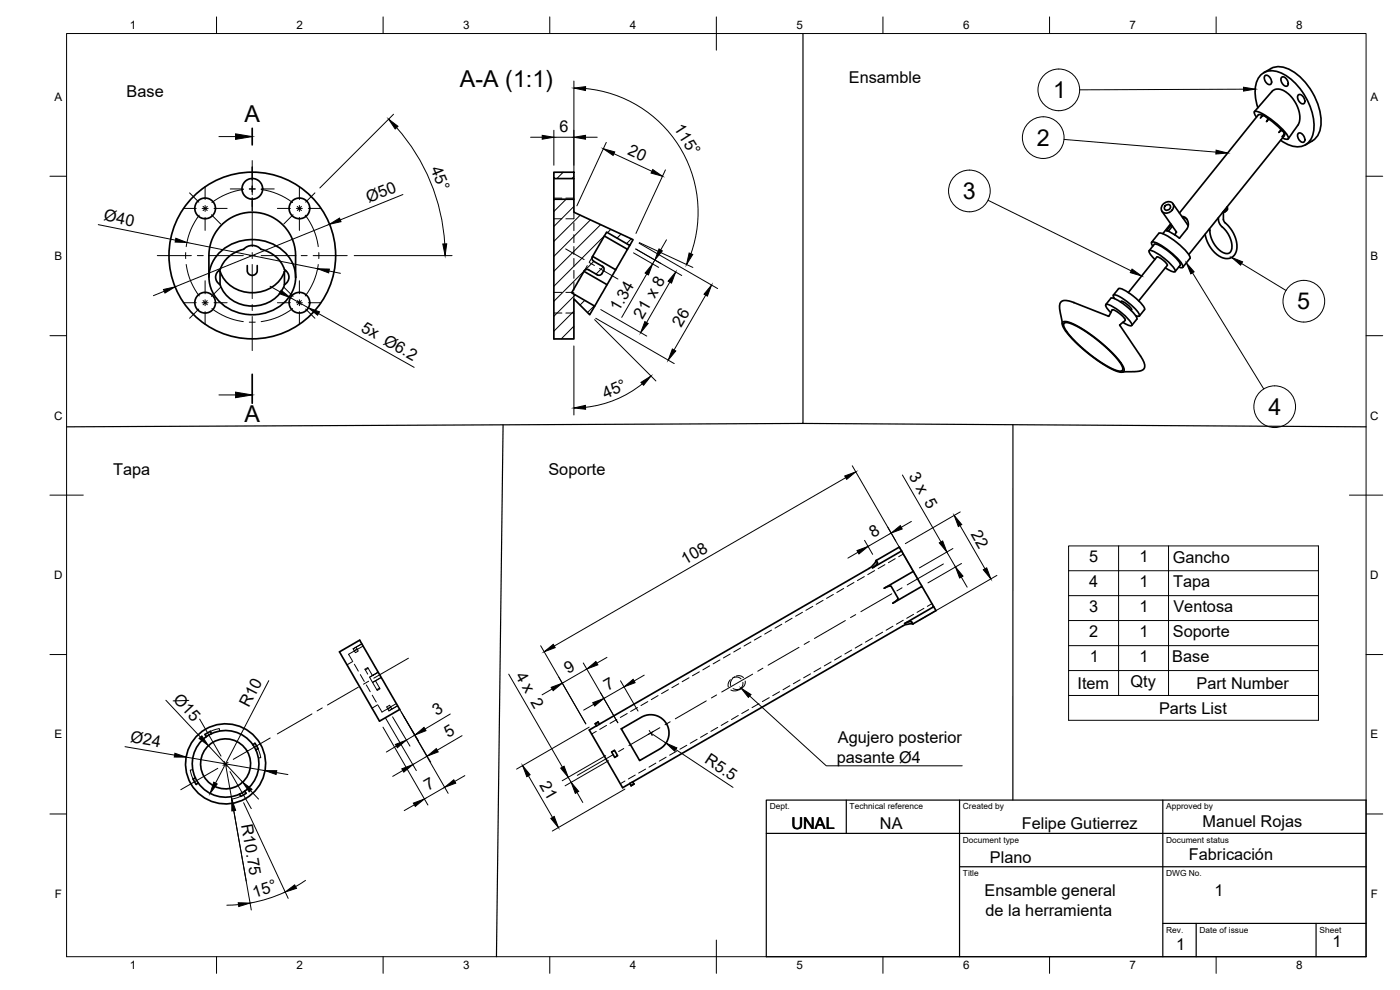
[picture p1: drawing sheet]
<svg xmlns="http://www.w3.org/2000/svg" width="420mm" height="297mm" viewBox="0 0 420 297" stroke-linecap="round" stroke-linejoin="round" font-family="sans-serif">
<!-- layer: Visible -->
<g fill="none" stroke="#000" stroke-width=".51">
<path d="M376.5 33.5l5.4-6.2 1.1-.6 1.3 .1 2.3 1.3 2.2 2.7 1.2 3v2.8a9.7 9.7 0 0 1-2.3 3.5l-1.1 1.6M377.1 35.1a1.42 1.42 0 0 1-.6-1.6 9.1 9.1 0 0 1 5.1 2.4 16.8 16.8 0 0 1 5.1 5.4v.3a1.42 1.42 0 0 1-1.8-.2M377.5 32.3a10.8 10.8 0 0 1 .3-9.2 5 5 0 0 1 6.5-1.3 18.7 18.7 0 0 1 10 17.5 5 5 0 0 1-7.8 4l-2.2-1.2M378.5 35.2l.4-.6-.8-.2-.5 .1-23.6 29.4M378.9 34.6l.7 .2 1.2 .9M379 34.6l-.7 .8M379 34.6l1.5 .9-.4 1 .6-.8M379.6 22.7a1.73 1.73 0 0 1 2 2.3 .94 .94 0 0 1-1 .4 .94 .94 0 0 1-.7-.8l-.5-1.3zM380.7 35.7l3.8 3.2M381.4 20.6l-2.1 1.2M381.4 20.6a7.2 7.2 0 0 1 7.8 1.7 19 19 0 0 1 7.1 15.9 6.4 6.4 0 0 1-4.5 5.3M384.5 38.9l-.7 .8 1-.5 .7 1"/>
<path d="M384.5 38.9l.9 .9v.4M384.6 23.2a1.73 1.73 0 0 1 2 2.3 .94 .94 0 0 1-1 .4 .94 .94 0 0 1-.7-.8l-.5-1.3zM389.6 28.5a1.73 1.73 0 0 1 2 2.3 .94 .94 0 0 1-1 .3 .94 .94 0 0 1-.7-.7l-.5-1.3zM166.2 51.7h6v1.9h-6zM166.2 53.6v6.2M172.2 53.6v6.2M385.4 40.3v.4l-28.6 35.7M385.5 40.2l-.7 .8M385.5 40.2h.1M389.6 40a1.73 1.73 0 0 1 2 2.3 .94 .94 0 0 1-1 .4 .94 .94 0 0 1-.7-.8l-.5-1.2zM65.6 76.1a14.1 14.1 0 0 1 21.8 2.1 10.6 10.6 0 0 1-6 15.1 13.8 13.8 0 0 1-17.9-6.3 10.1 10.1 0 0 1 2.1-10.9zM74.2 79.7l.1 2.1 .6 .6 .7 .2 .9-.2 .5-.5 .2-2.2"/>
<path d="M180.8 79.9l-2.6-1.5a1.01 1.01 0 0 1-.4-1.4l4.3-7.4 6.9 4 1-1.7-17.8-8.2v-3.9h-6v41.9h6v-12l4.8 4.7 1.5-2.6-6.9-4 3.7-6.4M180.8 79.9a1.01 1.01 0 0 1 .4 1.3M181.4 70.8l6.9 4-3.5 6.1-7-4M189 73.6l-.7 1.2M344.9 75.2l1.5-1.9a6.9 6.9 0 0 1 4.6 2.3 6.9 6.9 0 0 1 3.2 4l-1.5 1.9M345.6 72.7l2.2-2.7a4.6 4.6 0 0 1 3.5 1.4 16.7 16.7 0 0 1 5.9 5.9l-.1 .2M346 73.9l-.3-.6-.1-.6a5.2 5.2 0 0 1 3.6 1.4 17.1 17.1 0 0 1 5.8 5.8l-.2 .4-1-.2M346.6 77.8l-1.5-1.6-.2-1a7 7 0 0 1 4.5 2.3 7 7 0 0 1 3.3 4l-1-.1-2-1M348.7 63.4l4.4 6.3M348.9 61.4a1.8 1.8 0 0 1 1.8-.9 1.8 1.8 0 0 1 1.5 1.2 2.06 2.06 0 0 1-1.3 2 2.06 2.06 0 0 1-2.3-.6 1.74 1.74 0 0 1 .3-1.7zM349.6 61.8a.89 .89 0 0 1 1.6-.1 .89 .89 0 0 1-.8 1.4 .74 .74 0 0 1-.9-.3 .74 .74 0 0 1 .1-1zM351.3 67.1l-2.3 3"/>
<path d="M351.9 67.8l-1.3 1.6M352 61.1l4.6 6.6M352.6 70.4h.1M353 69.5l-.4 .9M354.7 65l.8 .1 .6 .5 .5 1.1v1l-.5 1.1-2.1 2.7-2.5-1.7-1.4-.6 1.4-1.8M355 65.3l.6 .1 .7 .5M357.1 77.5l-2.1 2.7M363 68.7l.1 .5M365.7 65.3l.3 1.7 2.3 2.7 1.1 2.2 .3 2.4-.6 1.5-.6 .3-1.2-.2-2-1.5-1.5-2.3-.6-1.8-.1-1.1M367.2 63.7v2.5l2.5 3 1.3 2.9 .2 2.3-.2 1.1-.5 1-1 .8-1 .3-1.6-.2-1.6-.9-1.3-1.3-1-1.4-.9-1.8-.4-1.7M367.7 63.5l-.8 .3M367.8 63.4l-.2 .1"/>
<path d="M368.1 62.2a.95 .95 0 0 1-.8 1.1M368.2 62.1a1.14 1.14 0 0 1-.1 1.2 1.14 1.14 0 0 1-1.1 .4M62.7 83.2l.2-8.7 .7-2.5 1-2.1 2.2-2.8 2.6-1.8 2.7-1.1 3.3-.5 3.1 .3 2.9 1 2.9 1.9 2 2.3 1.5 2.8 .7 2.5 .2 8.7M66 80.9a2.56 2.56 0 0 0 0 4.5v-4l-.3-.2M66.1 81.4a10.6 10.6 0 0 0 16.2 4.3 8.7 8.7 0 0 0 3.1-4.3M66.1 85.4a10.6 10.6 0 0 0 16.2 4.3 8.7 8.7 0 0 0 3.1-4.3M66.1 80.9a9.4 9.4 0 0 1 7-6.1 3.5 3.5 0 0 1 5.2 0 9.4 9.4 0 0 1 7.1 6.1M85.4 81.4v4M85.4 80.9a2.54 2.54 0 0 1 0 4.5M85.7 81.2l-.3 .2M175.3 81.4l6.9 4-3.7 6.4M181.1 81.2l-.5 .9a1.03 1.03 0 0 1-1.3 .4l-2.6-1.5a1.01 1.01 0 0 0-1.4 .3"/>
<path d="M184.8 80.9l-2.6 4.5M318.9 96.7l.5-.2h.9l2.4 1 3.8 2.3 3.2 2.4 3.7 3.2 2.3 2.5 1.4 2.2 .3 .8-.2 .5-.5 .3-.8-.1-2.6-1-3-1.8-3.7-2.7-3.2-2.8-2.8-2.9-1.5-2.2-.3-1zM319.3 97l1.1-.2 1.8 .6 3.2 1.8 3.4 2.4 3.2 2.7 2.8 2.8 1.9 2.6 .3 .7-.1 .7-.4 .2h-1l-2.4-1-2.6-1.6-3.5-2.5-3.7-3.1-2.4-2.6-1.4-2.1-.3-.8zM322.3 90.8l-1.5-.5-1.4-.1-.8 .2-.4 .4-.2 1.8 .8 4.5M322.3 90.8l10.5 4.1M322.3 90.8h.1M331.9 91.4l1.5-1.9a6.9 6.9 0 0 1 4.5 2.3 6.9 6.9 0 0 1 3.3 4l-1.6 1.9M332.6 94.9l1.3-2 1.1 .5 1.3 .9 1.1 1 .3 .8-1.6 1.6M333.4 93.8l-.7-.7a1.93 1.93 0 0 1-.8-1.7 7.2 7.2 0 0 1 4.5 2.3 7.2 7.2 0 0 1 3.3 3.9 1.93 1.93 0 0 1-1.9-.4l-.8-.5M334.1 88.5l1.6-1.9a6.9 6.9 0 0 1 4.5 2.3 6.9 6.9 0 0 1 3.3 4l-1.6 1.9M334.5 89.6l-.4-1.1a7.4 7.4 0 0 1 4.6 2.4 7.4 7.4 0 0 1 3.3 3.9l-1.2-.1M336 97.5l6.5 9.7 .7 1.3 .4 1.2-.2 .9-1 .6-5.5 .4"/>
<path d="M336 97.5h.1M336.3 90.6l.2-.2a5.1 5.1 0 0 1 3.1 2.5M338.6 87.8l8.6-10.7a5.1 5.1 0 0 1 3.1 2.5l-8.6 10.7M339.6 92.9l-.2 .2M263 168.1l-.9 1.4-1.2 1-81 46.8M270.6 165.3l3.5 6.1-8.7 5.1 1.1-.5 .9-.2 1.2 2.1 .9 1.6-.5 .7-1.1 .8 8.8-5.1 3.5 6.1-8.7 5.1 1.9-.6 .6 .7M270.6 165.3l-8.8 5.1 1.5-1.4-.3-.8M270.6 165.3l-.7-1.1-6.9 4M274.1 171.4l2.6 4.5M101.9 195.6l6-3.5 12.1 20.8-6.1 3.5zM274 187.2l-1.6 .1-1.5 .5-81 46.8M280.2 182l.7 1.2-6.9 4"/>
<path d="M178.6 217.1l.4 .7M178.7 217.2l.8-.6zM179 217.8l-2.2 1.2 .8 1.3 9.3 16.1 2.1-1.3M179.5 216.7l.4 .6-.9 .5M186.5 218.7l6.6-3.8 1.5-.4h1.4l2.1 .7 1.6 1.5 1 2.1v1.8l-.4 1.7-1.3 1.7-7 4.2zM58.6 233.4l-.7 .3 .4 .7 .6 1 .6-.5M59.5 234.9a10 10 0 0 0 13.9 2.5M63.5 220.1l-.3-.7-.7 .4-1 .6 .4 .6M63.5 220.1a10 10 0 0 0-4 14.8M63.5 220.1a10 10 0 0 1 13.3 4.9M73.4 237.4l.5 .6M73.9 238l-1.6 .9-.4-.6"/>
<path d="M75.9 223.4l.6-.4 .6 1 .4 .6-.7 .4M76.8 225a10 10 0 0 1-3.4 12.4M183.6 225.6l.8-.5 1 1.6-.9 .6zM189.9 234.6l-.9 .5 .4 .7M189.9 234.6l.3 .6-.8 .5M190.2 235.2l-.8 .6"/>
<circle cx="75.7" cy="56.7" r="3.1"/>
<circle cx="61.6" cy="62.5" r="3.1"/>
<circle cx="75.7" cy="76.7" r="25"/>
<circle cx="89.9" cy="62.5" r="3.1"/>
<circle cx="61.6" cy="90.8" r="3.1"/>
<circle cx="89.9" cy="90.8" r="3.1"/>
<circle cx="67.7" cy="229.2" r="12"/>
<circle cx="67.7" cy="229.2" r="7.5"/>
</g>
<circle cx="332.8" cy="94.9" r=".25" fill="#000"/>
<!-- layer: Hidden -->
<g fill="none" stroke="#000" stroke-width=".3">
<path d="M166.2 59.4h2.4M169.8 59.4h2.4M166.2 65.6h2.4M172.2 63.7v1.9h-2.4M172.2 66.8v2.4M172.2 70.4v2.4M172.2 74v2.4M172.2 77.6v2.3M176.3 79.7l-1 1.7M177.8 77l-1 1.7M166.2 87.7h2.4M166.2 93.9h2.4"/>
<path d="M169.8 87.7h2.4M169.8 93.9h2.4M172.2 81.1v2.4M172.2 84.7v2.4M172.2 88.3v1.4M250.1 178.4l-2 1.1M253.2 176.6l-2.1 1.2M256.3 174.8l-2.1 1.2M259.4 173l-2.1 1.2M262.5 171.2l-2.1 1.2M265.6 169.4l-2.1 1.2M268.7 167.6l-2.1 1.2"/>
<path d="M271.1 166.2l-1.4 .8M105.9 198.5l-1.8 1M106 194.7l.4 .6M106.3 195.3l-1.7 1 1.1 2M106.3 199.3l1.2 2.1M107.2 194.7l-.9 .5M108.6 193.2l-2.6 1.5 2.6-1.5M109 193.9l-2.6 1.4 .3 .5 .8-.5-.6-1.1M213 199.8l-2.1 1.2M216.1 198l-2.1 1.2M219.2 196.2l-2.1 1.2M222.3 194.4l-2.1 1.2"/>
<path d="M225.4 192.6l-2.1 1.2M228.5 190.9l-2.1 1.2M231.5 189.1l-2 1.2M234.6 187.3l-2 1.2M237.7 185.5l-2 1.2M240.8 183.7l-2 1.2M243.9 181.9l-2 1.2M247 180.1l-2.1 1.2M249.4 198.6l-2 1.2M252.5 196.8l-2 1.2M255.6 195l-2 1.2M258.7 193.3l-2.1 1.1"/>
<path d="M261.8 191.5l-2.1 1.2M264.9 189.7l-2.1 1.2M268 187.9l-2.1 1.2M271.1 186.1l-2.1 1.2M274.2 184.3l-2.1 1.2M277.3 182.5l-2.1 1.2M279.7 181.1l-1.4 .8M65.9 219.3l-.1-.7-2.7 .8M108.1 202.4l1.2 2.1M109.9 205.5l1.2 2M110.4 202.3l-.9-1.5 .9-.5 1.4 2.4-.9 .5M110.5 200.5l-.9 .5"/>
<path d="M111 203.3l.8 1.5 2.6-1.5M111.7 208.6l1.2 2M112.7 204.2l1.2 2.2-.8 .5-1.3-2.1M113.4 211.5l-1.7 1M113.5 201.7l-1.7 1 1.7-1M113.9 206.4l.2 .3-.9 .5-.1-.3M114.4 203.2l-2.6 1.5M117.6 212.8l-.9 .5M119 211.1l-4.4 2.5-1.1-1.9M119.3 211.8l-1.7 1-.7-1.2-.8 .5 .3 .6 .9-.5M119.3 211.8l-2.6 1.5-.3-.6M178.9 219.4l-1.4 .8"/>
<path d="M182 217.6l-2 1.2M185.1 215.9l-2 1.2M188.2 214.1l-2 1.2M191.3 212.3l-2 1.2M194.4 210.5l-2 1.2M197.5 208.7l-2 1.2M200.6 206.9l-2.1 1.2M203.7 205.2l-2.1 1.1M206.8 203.4l-2.1 1.1M209.9 201.6l-2.1 1.2M215.4 218.3l-2.1 1.1M218.5 216.5l-2.1 1.2"/>
<path d="M219.2 203.9l-.6 1.1v1.1M219.9 203.5l-.6 1.1v1.1M220.2 203.3l1.1-.2 1.1 .6M220.5 203.1l-.7 .4M220.9 202.9l1.1-.2 1.1 .6M221.6 214.7l-2.1 1.2M221.8 206.9l-1.1 .4-1.4-.3M222.5 206.5l-1.2 .4-1.3-.3M222.5 206.5l-.7 .4M222.9 204.7l-.2 1.3-.9 .9M223.6 204.4l-.1 1.2-1 .9M224.7 212.9l-2.1 1.2"/>
<path d="M227.8 211.1l-2.1 1.2M230.9 209.3l-2.1 1.2M234 207.5l-2.1 1.2M237 205.7l-2 1.3M240.1 204l-2 1.2M243.2 202.2l-2 1.2M246.3 200.4l-2 1.2M57.8 230.9l-.7 .2 .8 2.6M72.2 238.9l-2.6 .9-.2-.8M77.4 224.6l.9 2.7-.8 .1M184.4 225.2l-.8 .5M185.3 226.7l-.9 .5"/>
<path d="M187.6 234.3l-1.4 .8M190.6 232.5l-2 1.2M193.7 230.8l-2 1.2M196.8 229l-2 1.2M199.9 227.2l-2 1.2M203 225.4l-2 1.2M206.1 223.6l-2.1 1.2M209.2 221.8l-2.1 1.2M212.3 220l-2.1 1.2"/>
</g>
<!-- layer: Smart Centers -->
<g fill="none" stroke="#000" stroke-width=".3">
<path d="M56.9 57.9l2.8 2.7M61.6 56v3.9M69.1 56.7h3.9M73 56.9a20.3 20.3 0 0 0-9.4 3.9M74.8 56.7h1.8zM75.7 48.2v10.2M75.7 59.4v3.9M78.4 56.9a20.3 20.3 0 0 1 9.4 3.9M78.4 56.7h3.9M89.9 56v3.9M94.5 57.9l-2.8 2.7M47.2 76.7h10.2"/>
<path d="M55 62.5h3.9M55.7 75.8v1.8M55.9 79.4a19.9 19.9 0 0 0 3.9 9.4M59.2 76.7h1.8M59.8 64.6a19.8 19.8 0 0 0-3.9 9.4M60.7 62.5h1.8M60.9 61.9l1.3 1.3M61.6 61.6v1.8M61.6 65.2v3.9M62.2 61.9l-1.3 1.3M62.8 76.7h10.2M63.5 64.4l2.7 2.8"/>
<path d="M64.2 62.5h4M74.8 76.7h1.8M75.7 63.8v10.2M75.7 75.8v1.8M75.7 79.4v10.2M78.4 76.7h10.2M83.2 62.5h4M87.9 64.4l-2.7 2.8M88.9 62.5h1.8M89.2 61.9l1.3 1.3M89.9 61.6v1.8M89.9 65.2v3.9"/>
<path d="M90.4 76.7h1.8M90.5 61.9l-1.3 1.3M91.6 64.6a19.5 19.5 0 0 1 3.9 9.4M92.5 62.5h3.9M94 76.7h10.2M95.5 79.4a19.5 19.5 0 0 1-3.9 9.4M95.7 75.8v1.8M169.8 74.7l5.5 3.2M176.8 78.8l1.6 .9M55 90.8h3.9M59.7 92.7l-2.8 2.8M60.7 90.8h1.8"/>
<path d="M60.9 90.2l1.3 1.2M61.6 84.2v3.9M61.6 89.9v1.8M61.6 93.5v3.9M62.2 90.2l-1.3 1.2M63.6 92.6a19.8 19.8 0 0 0 9.4 3.9M64.2 90.8h4M66.2 86.2l-2.7 2.7M74.8 96.7h1.8M75.7 91.4v1.8M75.7 95v10.2M83.2 90.8h4"/>
<path d="M85.2 86.2l2.7 2.7M87.8 92.6a19.8 19.8 0 0 1-9.4 3.9M88.9 90.8h1.8M89.2 90.2l1.3 1.2M89.9 84.2v3.9M89.9 89.9v1.8M89.9 93.5v3.9M90.5 90.2l-1.3 1.2M91.7 92.7l2.8 2.8M92.5 90.8h3.9M179.9 80.5l5.6 3.2M267.6 178.2l-9.2 5.3"/>
<path d="M270.7 176.4l-1.5 .9M283.1 169.2l-10.8 6.3M122.6 197.5l-10.4 6M239.8 194.2l-9.3 5.4M242.9 192.5l-1.6 .8M253.7 186.2l-9.3 5.4M256.8 184.4l-1.6 .9M59.9 215.8l6.4 11.1M93.6 214.2l-10.4 6M96.7 212.4l-1.5 .9M107.5 206.2l-9.2 5.3M110.6 204.4l-1.5 .9"/>
<path d="M194.8 219.2l.9 1.5M198 218.3l-9.3 5.4M201.1 216.6l-1.5 .9M212 210.3l-9.3 5.4M215.1 208.5l-1.6 .9M225.9 202.3l-9.3 5.3M229 200.5l-1.6 .9M65.4 230.5l-11.1 6.4M67.2 228.4l.9 1.6M68.5 228.7l-1.6 .9M69 231.5l6.4 11.1M81.1 221.4l-11.1 6.4"/>
<path d="M184.1 226.4l-10.9 6.2M187.2 224.6l-1.5 .9"/>
</g>
<!-- layer: FD_Dimensions -->
<g fill="none" stroke="#000" stroke-width=".3">
<path d="M118.1 34.3l-22.1 22.1M119 38.3a57.9 57.9 0 0 1 14.5 34.9M166.2 39.1v10.5M172.2 24.3v27.2M175.7 26.6a37.3 37.3 0 0 1 31.7 49.5M120.9 58.4l-18.8 7.6M159.2 41.2h3.5M166.2 41.2h6M175.7 41.2h3.5M181.9 42.7l-8.8 19.1M184.2 46.1l11.4 5.3M199.7 51l-8.8 19"/>
<path d="M29.5 67.4l23.2 4.7M56.1 72.8l39.2 7.8M98.9 67.3l-46.4 18.8M106.3 76.7h29.4M190.1 75.9l7.6 4.3M190.8 74.7l13.8 8M191.8 73l23.6 13.6M191.9 72.8l16 7.4M196.5 78l-.6 1.2M200 72l-1.7 3M49.3 87.4l-3.3 1.3M81 85.9l3.1 1.7"/>
<path d="M87.1 89.3l5.4 3.1M95.6 94.1l28.7 16.1M98.7 81.3l3.5 .7M178.5 95.9l18.3 18.4M178.8 95.5l23.6 13.6M180.3 92.9l13.8 7.9M194.1 82.2l-7.5 13M201 84.7l-7 12.1M211.8 88.5l-9.5 16.5M172.2 103.8v20.7M192.8 115.2a32.7 32.7 0 0 1-17.1 7M255.8 139.7l19.8 34.4"/>
<path d="M253.8 143.3l-87.5 50.5M267.4 159.9l-6.9 4M270.8 142.5l11.6 20.1M273.5 156.4l-3 1.8M288.1 157.7l7.5 13M288.2 153.6l-16.5 9.5M257.5 165.7l-3 1.8M259.5 162.1l2.4 4.2M284.2 165.6l2.5 4.5M286 164.6l-10.1 5.8M288.5 173.2l1.8 3M288.6 169.1l-10.1 5.8"/>
<path d="M299.2 172.6l-23.4 13.6M162.3 193.7l13.5 23.5M175 198.9l10.4 18M182.2 197.2l-3.1 1.8M49.8 210.1l10.4 11.1M80.7 204.2l-16 30.8M114.9 218.2l13.5 23.3M115.7 215.4l9.2 15.8M117.8 215.1l5.2 8.8M120 212.9l9.3 15.8M120.4 213.6l5.2 8.7M121 214.7l13.5 23.3"/>
<path d="M135.1 214.2l-7.5 4.5M152.7 202.3l16.1 27.9M165.7 206.7l-3 1.8M176.1 200.7l-7.4 4.3M176.8 218.2l-21.8 12.6M178.2 211.3l-3 1.8M186.2 204.3l5.3 9M187.3 206.1l-6.1 3.5M193.3 202.6l-3 1.7M195.3 219.9l4.6 3.1M37.5 224l14.9 2.6M55.9 227.2l23.6 4"/>
<path d="M62.5 223.7l10.3 11M67.7 229.2l1.9 10.6M75.2 237.2l2.4 2.6M83 231.8l3.4 .6M119 223.8l-3 1.8M120.9 231.2l-3 1.7M124.5 220.5l-2.5 1.6M128.2 226.9l-4.3 2.5M133.4 236.2l-6 3.5M138.7 220.7l-7.5 4.4M139.5 232.7l-3 1.8M158.6 232.8l7.2 12.5"/>
<path d="M170.5 233.2l.9 1.5M173.2 237.8l1.7 3M181.8 226.7l-13.1 7.6M182.6 228.2l-13 7.6M187.6 236.8l-21.8 12.6M202.8 224.9l17.2 11.3M69.9 241.8l5.5 31.2M73.1 240.8l13.4 28.7M124.4 241.5l-3.1 1.7M71.6 271.4l-3.5 .2M85.6 267.6l-5.6 2.2-5 1.2M91.7 264.2l-3 1.8"/>
</g>
<g fill="#000" stroke="#000" stroke-width=".3">
<path d="M116.6 35.8l2.8 2.1-.8 .8zM172.2 26.4l3.5-.4v1.2zM162.7 40.6l3.5 .6-3.5 .6zM172.2 41.2l3.5-.6v1.2zM181.1 44.6l3.4 1-.5 1zM195.9 50.9l2.9 2-3.4-1zM52.8 71.5l3.3 1.3-3.5-.2zM98.9 67.3l3-1.9 .4 1.1zM132.9 73.2h1.2l-.5 3.5zM197.8 74.7l1 .6-2.3 2.7zM206.8 75.9l1.1 .5-1.9 3zM49.1 86.9l3.4-.8-3 1.8z"/>
<path d="M84.4 87.1l2.7 2.2-3.3-1.2zM92.5 92.4l3.4 1.2-.6 1zM95.3 80.6l3.5 .1-.2 1.2zM193.5 96.5l1 .6-2.2 2.7zM195.9 79.2l-1.3 3.3-1-.6zM202.8 81.6l-1.3 3.3-1-.5zM213.6 85.5l-1.3 3.3-1-.5zM192.4 114.7l3-1.9-2.3 2.8zM201.8 104.7l1 .6-2.2 2.7zM172.2 122.4l3.5-.8v1.2zM253.5 142.8l3.3-1.2-2.7 2.2zM267.4 159.9l2.8-2.2 .6 1z"/>
<path d="M286.4 154.7l2.2 2.7-1 .6zM257.2 165.2l3.3-1.3-2.7 2.3zM281.9 162.9l1-.6 1.3 3.3zM286.7 170.1l2.3 2.8-1 .5zM295.1 170.9l1-.5 1.3 3.3zM163.3 195.6l2.8-2.3 .5 1zM176.1 200.7l2.7-2.2 .6 1zM124.5 220.5l2.8-2.3 .5 1zM165.4 206.2l3.3-1.2-2.7 2.2zM177.9 210.8l3.3-1.2-2.7 2.2zM187.3 206.1l2.7-2.3 .6 1zM52.5 226l3.4 1.2-3.6-.1z"/>
<path d="M59.7 221.6l.9-.8 1.9 2.9zM64.2 234.7l1 .5-2.1 2.9zM72.8 234.7l2.8 2.1-.8 .8zM79.5 231.2h3.6l-.2 1.2zM118.7 223.4l3.3-1.3-2.7 2.3zM120.6 230.7l3.3-1.3-2.7 2.3zM128.2 226.9l2.7-2.3 .6 1zM133.4 236.2l2.8-2.2 .6 1zM156.8 229.7l2.3 2.8-1 .5zM168.3 230.5l1-.6 1.2 3.3zM171.4 234.7l2.3 2.8-1 .5zM199.9 223l3.2 1.4-.6 1z"/>
<path d="M69.6 239.8l1.1 3.3-1.1 .2zM124.1 241l3.3-1.3-2.8 2.3zM165.3 245.6l1-.6 1.3 3.3zM71.5 270.9l3.5 .1-3.4 1zM85.6 267.6l2.8-2.1 .6 1z"/>
</g>
<!-- layer: Hatching -->
<g fill="none" stroke="#000" stroke-width=".3">
<path d="M169 51.7l-1.9 1.9M169.9 59.8l-3.7 3.7M172.2 53l-.6 .6M172.2 61.9l-6 6.1M174.1 64.6l-7.9 7.8M177.2 66l-11 10.9M178.2 78.4l-2.6 2.6M180.3 67.4l-14.1 14M181.5 70.7l-15.3 15.2M183.3 68.8l-1 1M186.4 70.3l-1.2 1.2M189.4 71.7l-1.4 1.4"/>
<path d="M172.2 93.4l-6 6M172.2 97.9l-3.8 3.8M172.7 88.5l-6.5 6.4M175.3 81.3l-9.1 9.1M175.5 90.1l-1.4 1.4M178.4 91.8l-2.1 2M181 80.1l-2.1 2.1"/>
</g>
<!-- layer: Section Lines -->
<path d="M75.7 38.5v5M75.7 112.3v8.7" fill="none" stroke="#000" stroke-width=".51"/>
<path d="M65.7 41h5M65.7 118.5h5" fill="none" stroke="#000" stroke-width=".3"/>
<path d="M70.7 40.2l5 .8-5 .8zM70.7 117.7l5 .8-5 .8z" fill="#000" stroke="#000" stroke-width=".3"/>
<!-- layer: Leaders -->
<path d="M222.4 206.5l3 1.9-.8 .8z" fill="#000" stroke="#000" stroke-width=".3"/>
<path d="M225 208.8l23 21h40.8" fill="none" stroke="#000" stroke-width=".3"/>
<!-- layer: TITLEBLOCK -->
<path d="M230 240.1h180v46.9h-180zM230 250h180M254 240.1v9.9M288 240.1v46.9M349 240.1v46.9M288 260.1h122M349 277.1h61M359 277.1v9.9M395 277.1v9.9" fill="none" stroke="#000" stroke-width=".36"/>
<!-- layer: Parts Lists -->
<path d="M320.7 163.8h75v52.3h-75zM320.7 178.7h75M320.7 171.2h75M335.7 163.8v44.9M350.7 163.8v44.9M320.7 193.7h75M320.7 186.2h75M320.7 208.7h75M320.7 201.2h75" fill="none" stroke="#000" stroke-width=".3"/>
<!-- layer: Balloons -->
<g fill="none" stroke="#000" stroke-width=".3">
<path d="M373.2 26.8l-49.2 .2M319.3 41.8l45.6 3.8M296.5 60.1l43 21.2M372.6 79.1l13.4 8.1M357.9 81.9l21.4 34.8"/>
<circle cx="317.8" cy="27" r="6.3"/>
<circle cx="290.9" cy="57.3" r="6.3"/>
<circle cx="313.1" cy="41.3" r="6.3"/>
<circle cx="391.3" cy="90.4" r="6.3"/>
<circle cx="382.6" cy="122" r="6.3"/>
</g>
<path d="M373.2 26.2l3.5 .5-3.5 .6zM365 45l3.4 .9-3.5 .3zM369.6 77.2l3.3 1.4-.6 1zM339.7 80.7l2.9 2.1-3.4-1zM356 78.9l2.4 2.7-1 .6z" fill="#000" stroke="#000" stroke-width=".3"/>
<!-- layer: BORDER -->
<g fill="none" stroke="#000" stroke-width=".3">
<path d="M20 10.1h390v276.9h-390zM65 5.1v5M115 5.1v5M165 5.1v5M215 5.1v10M265 5.1v5M315 5.1v5M365 5.1v5M15 52.9h5M410 52.9h5M15 100.7h5M410 100.7h5"/>
<path d="M15 148.6h10M405 148.6h10M15 196.4h5M410 196.4h5M15 244.2h5M410 244.2h5M65 287v5M115 287v5M165 287v5M215 282.1v9.9M265 287v5M315 287v5"/>
<path d="M365 287v5"/>
</g>
<!-- layer: Sketch1 -->
<path d="M241 10.1v116.9l-221 1.1M151 127.5l-2 159.5M241 127l169 1.1M304 127.4v112.7" fill="none" stroke="#000" stroke-width=".36"/>
<g font-size="7">
<text x="138" y="26.2">A-A (1:1)</text>
<text x="316.1" y="29.5">1</text>
<text x="73.4" y="36.5">A</text>
<text x="311.2" y="43.8">2</text>
<text x="289" y="59.8">3</text>
<text x="389.3" y="92.8">5</text>
<text x="380.7" y="124.5">4</text>
<text x="73.4" y="126.7">A</text>
</g>
<g font-size="4.9">
<text x="38" y="29.1">Base</text>
<text x="254.7" y="24.8">Ensamble</text>
<text x="167.9" y="39.7">6</text>
<text x="202.1" y="38.5" transform="rotate(57 202.1 38.5)">115°</text>
<text x="188.1" y="46.3" transform="rotate(25 188.1 46.3)">20</text>
<text x="129.2" y="50.7" transform="rotate(67 129.2 50.7)">45°</text>
<text x="110.7" y="60.8" transform="rotate(-22 110.7 60.8)">Ø50</text>
<text x="31" y="66.1" transform="rotate(11 31 66.1)">Ø40</text>
<text x="185.8" y="93.8" transform="rotate(-60 185.8 93.8)">1.34</text>
<text x="192.9" y="96" transform="rotate(-60 192.9 96)">21 x 8</text>
<text x="108.1" y="99.3" transform="rotate(30 108.1 99.3)">5x</text>
<text x="204.4" y="98.4" transform="rotate(-60 204.4 98.4)">26</text>
<text x="114.8" y="103.1" transform="rotate(29 114.8 103.1)">Ø6.2</text>
<text x="181.7" y="119.7" transform="rotate(-24 181.7 119.7)">45°</text>
<text x="33.9" y="142.5">Tapa</text>
<text x="164.6" y="142.6">Soporte</text>
<text x="272.7" y="142.8" transform="rotate(60 272.7 142.8)">3 x 5</text>
<text x="262.1" y="161.4" transform="rotate(-30 262.1 161.4)">8</text>
<text x="291.2" y="160.2" transform="rotate(60 291.2 160.2)">22</text>
<text x="205.7" y="169.4" transform="rotate(-30 205.7 169.4)">108</text>
<text x="326.8" y="168.7">5</text>
<text x="342" y="168.7">1</text>
<text x="351.9" y="168.9">Gancho</text>
<text x="326.9" y="176.2">4</text>
<text x="342" y="176.2">1</text>
<text x="352.1" y="176.3">Tapa</text>
<text x="326.8" y="183.6">3</text>
<text x="342" y="183.6">1</text>
<text x="352.2" y="183.7">Ventosa</text>
<text x="326.9" y="191.1">2</text>
<text x="342" y="191.1">1</text>
<text x="352" y="191.2">Soporte</text>
<text x="154.6" y="202.7" transform="rotate(60 154.6 202.7)">4 x 2</text>
<text x="170.5" y="202.3" transform="rotate(-30 170.5 202.3)">9</text>
<text x="327" y="198.6">1</text>
<text x="342" y="198.6">1</text>
<text x="351.8" y="198.7">Base</text>
<text x="51.7" y="209.9" transform="rotate(47 51.7 209.9)">Ø15</text>
<text x="182.4" y="207.3" transform="rotate(-30 182.4 207.3)">7</text>
<text x="323.4" y="206.6">Item</text>
<text x="339.3" y="206.2">Qty</text>
<text x="359.1" y="206.6">Part Number</text>
<text x="74.7" y="212.5" transform="rotate(-62 74.7 212.5)">R10</text>
<text x="131" y="215" transform="rotate(-30 131 215)">3</text>
<text x="347.8" y="214.1">Parts List</text>
<text x="134.5" y="221.5" transform="rotate(-31 134.5 221.5)">5</text>
<text x="38.9" y="222.7" transform="rotate(10 38.9 222.7)">Ø24</text>
<text x="251.5" y="222.8">Agujero posterior</text>
<text x="211.2" y="228.7" transform="rotate(33 211.2 228.7)">R5.5</text>
<text x="251.1" y="228.8">pasante Ø4</text>
<text x="128.5" y="237.4" transform="rotate(-30 128.5 237.4)">7</text>
<text x="161.8" y="235.5" transform="rotate(60 161.8 235.5)">21</text>
<text x="72.4" y="247.4" transform="rotate(80 72.4 247.4)">R10.75</text>
<text x="237.5" y="248.8">UNAL</text>
<text x="264.1" y="248.8">NA</text>
<text x="306.6" y="248.8">Felipe Gutierrez</text>
<text x="360.9" y="248.1">Manuel Rojas</text>
<text x="356.8" y="257.9">Fabricación</text>
<text x="297.1" y="258.8">Plano</text>
<text x="76.4" y="269.4" transform="rotate(-18 76.4 269.4)">15°</text>
<text x="295.5" y="268.9">Ensamble general</text>
<text x="364.5" y="268.9">1</text>
<text x="295.7" y="274.7">de la herramienta</text>
<text x="353" y="285.1">1</text>
<text x="399.9" y="284.2">1</text>
</g>
<g font-size="3.5">
<text x="39" y="8.8">1</text>
<text x="89" y="8.8">2</text>
<text x="139" y="8.8">3</text>
<text x="189" y="8.8">4</text>
<text x="239" y="8.8">5</text>
<text x="289" y="8.8">6</text>
<text x="339" y="8.8">7</text>
<text x="389" y="8.8">8</text>
<text x="16.3" y="30.2">A</text>
<text x="411.3" y="30.2">A</text>
<text x="16.3" y="78">B</text>
<text x="411.3" y="78">B</text>
<text x="16.2" y="125.9">C</text>
<text x="411.2" y="125.9">C</text>
<text x="16.2" y="173.7">D</text>
<text x="411.2" y="173.7">D</text>
<text x="16.3" y="221.6">E</text>
<text x="411.3" y="221.6">E</text>
<text x="16.4" y="269.4">F</text>
<text x="411.4" y="269.4">F</text>
<text x="39" y="290.8">1</text>
<text x="89" y="290.8">2</text>
<text x="139" y="290.8">3</text>
<text x="189" y="290.8">4</text>
<text x="239" y="290.8">5</text>
<text x="289" y="290.8">6</text>
<text x="339" y="290.8">7</text>
<text x="389" y="290.8">8</text>
</g>
<g font-size="2.5">
<text x="231" y="242.9">Dept.</text>
<text x="255" y="242.9">Technical reference</text>
<text x="289" y="242.9">Created by</text>
<text x="350" y="242.9">Approved by</text>
<text x="289" y="252.8">Document type</text>
<text x="350" y="252.8">Document status</text>
<text x="289" y="262.9">Title</text>
<text x="350" y="262.9">DWG No.</text>
<text x="350" y="279.9">Rev.</text>
<text x="360" y="279.9">Date of issue</text>
<text x="396" y="279.9">Sheet</text>
</g>
</svg>
